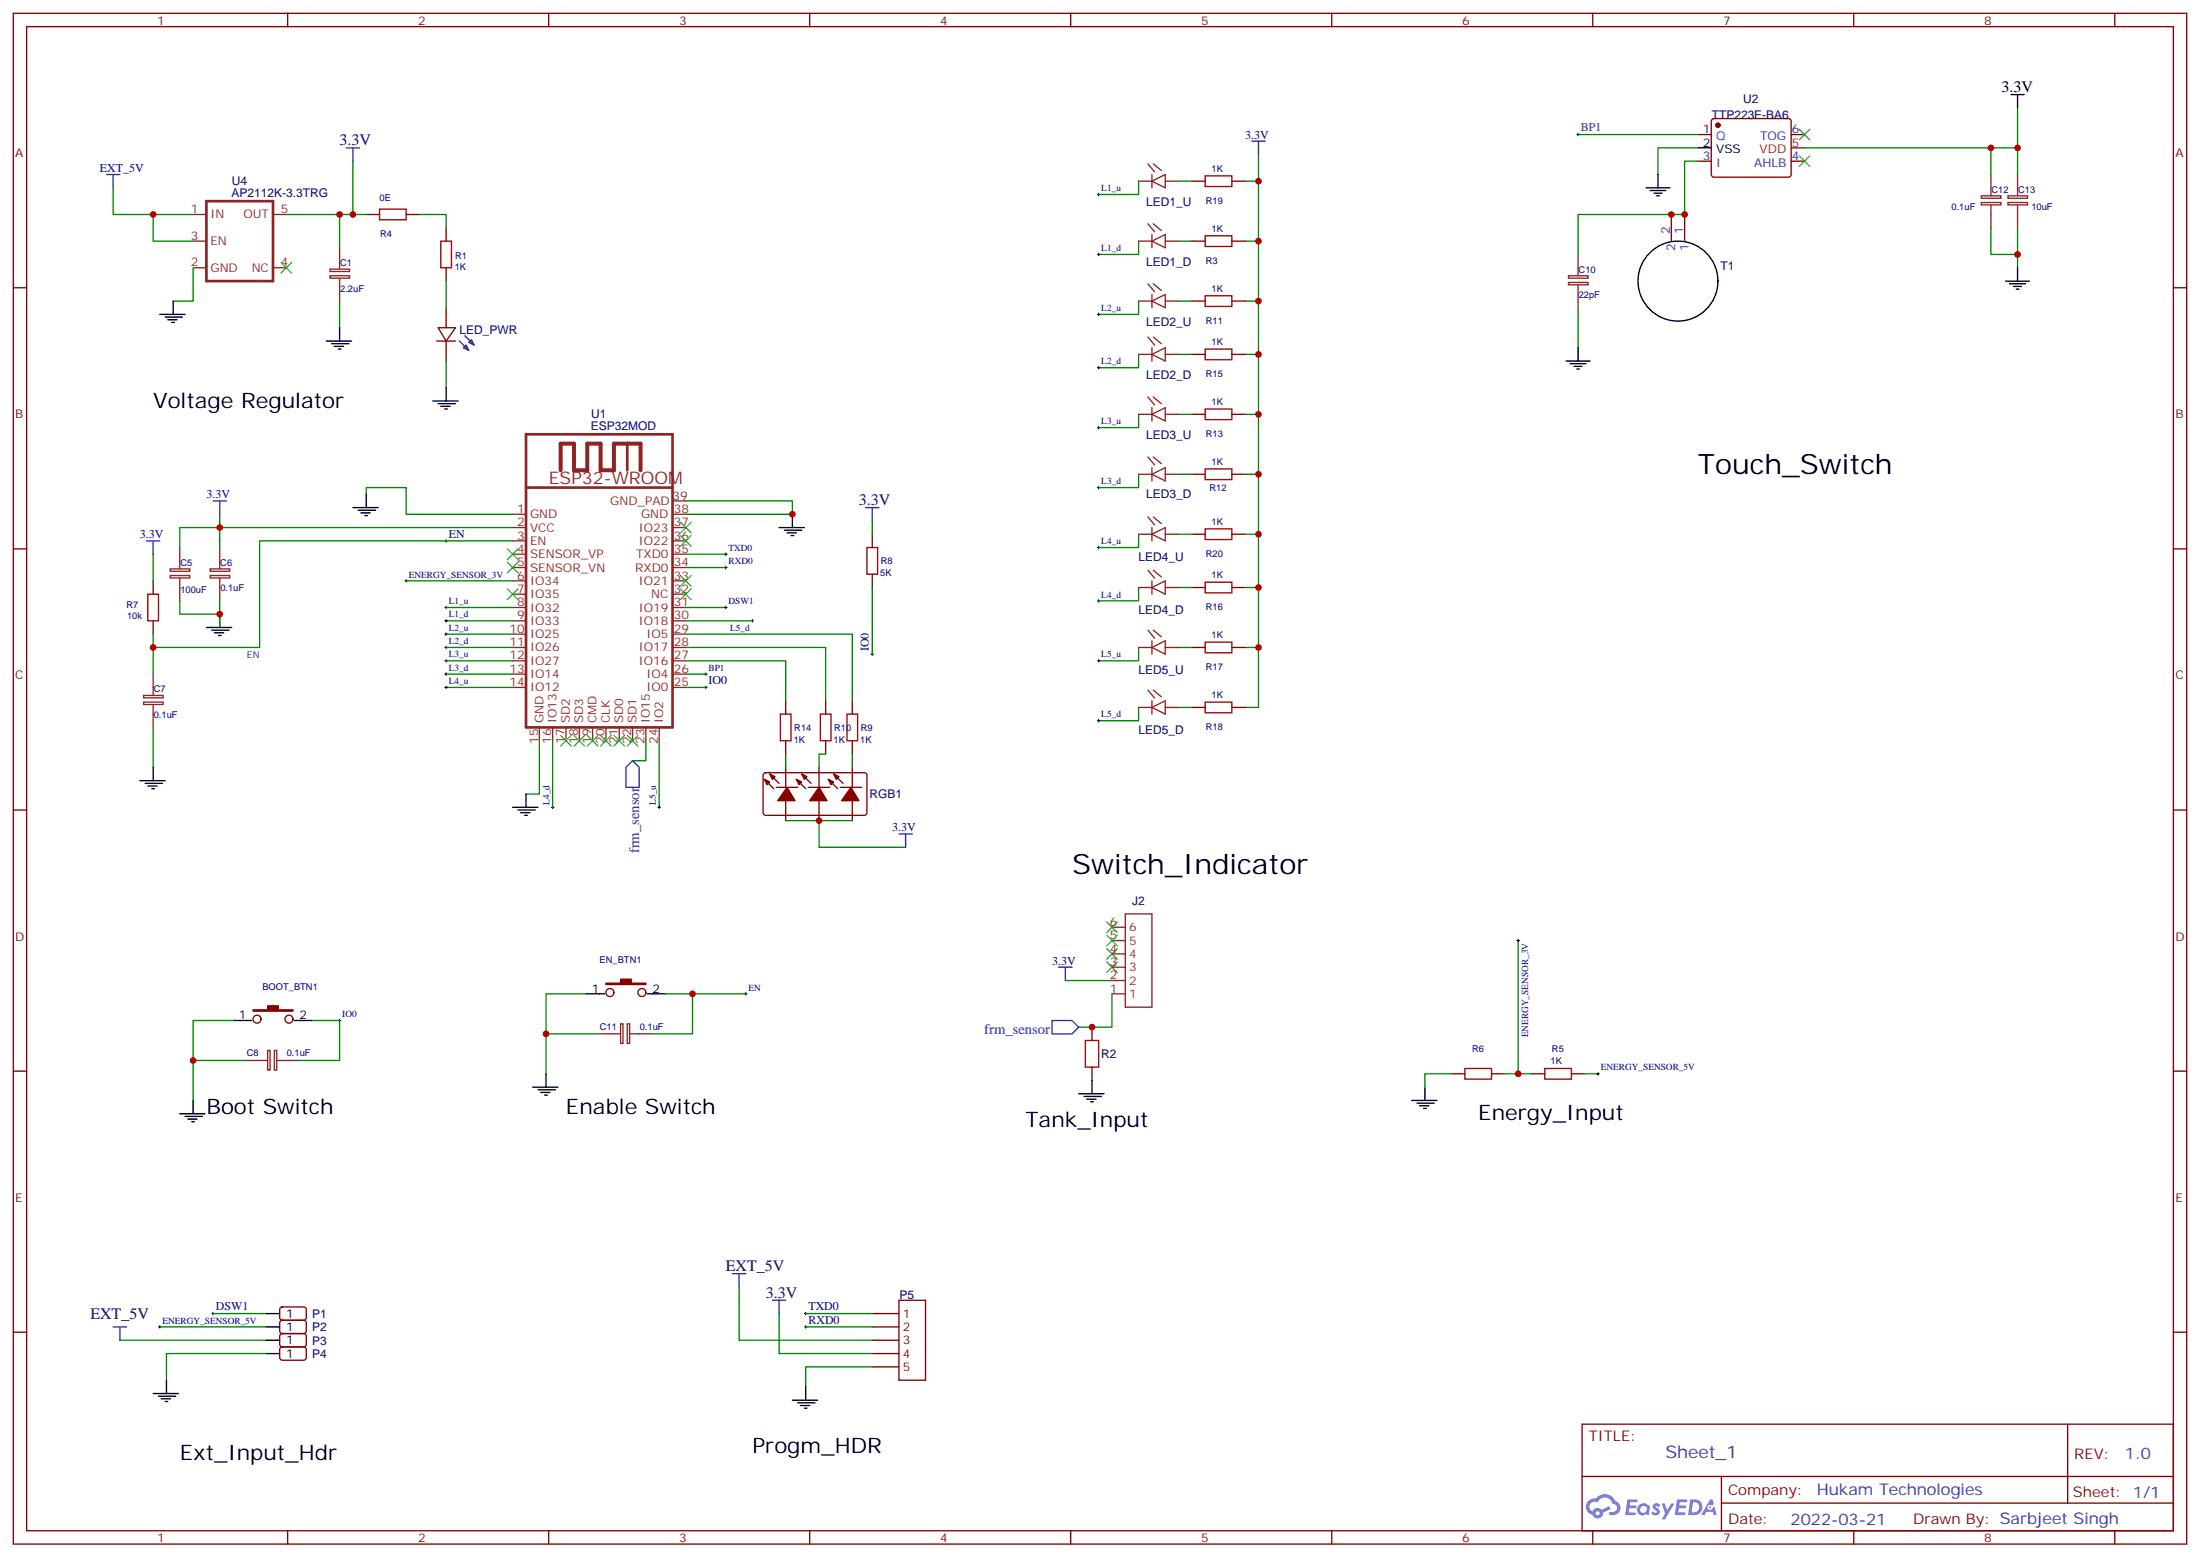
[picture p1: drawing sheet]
<svg xmlns="http://www.w3.org/2000/svg" width="583mm" height="413mm" viewBox="0 0 583 413" stroke-linecap="round" stroke-linejoin="round" font-family="sans-serif">
<g fill="none" stroke="#870000" stroke-width=".35">
<path d="M3.5 3.5h575.8v405.4h-575.8zM7.1 7.1h568.6v398.2h-568.6zM76.2 3.5v3.6M145.3 3.5v3.6M214.5 3.5v3.6M283.6 3.5v3.6M352.8 3.5v3.6M421.9 3.5v3.6M491.1 3.5v3.6M560.2 3.5v3.6M3.5 76.2h3.6M575.7 76.2h3.6"/>
<path d="M3.5 145.3h3.6M575.7 145.3h3.6M3.5 214.5h3.6M575.7 214.5h3.6M3.5 283.6h3.6M575.7 283.6h3.6M3.5 352.8h3.6M575.7 352.8h3.6M419.1 377.1h156.6v28.2h-156.6zM547.7 377.1v20.9M419.1 391h156.5M456 398h119.6"/>
<path d="M456 391v14.1M76.2 405.3v3.6M145.3 405.3v3.6M214.5 405.3v3.6M283.6 405.3v3.6M352.8 405.3v3.6M421.9 405.3v3.6M491.1 405.3v3.6M560.2 405.3v3.6"/>
</g>
<g fill="#5487ff">
<path d="M438.1 398.3a1.22 1.22 0 0 1 1.7 .3l-.4 .5a.47 .47 0 0 0-.3-.4 .47 .47 0 0 0-.5 .2v.2a1.23 1.23 0 0 1 .8 1.9 1.44 1.44 0 0 1-2-.3l.5-.5 .7 .4a.29 .29 0 0 0 .3-.3 .29 .29 0 0 0-.2-.3 1.04 1.04 0 0 1-.6-1.7z"/>
<path d="M431.1 397h2.3l.4 .2-.2 .5-1.8 .1-.1 .8h1.5l.3 .4-.3 .4h-1.6l-.2 1.1h1.7l.2 .3-.2 .3-2.6 .1z"/>
<path d="M444.2 397.1h2.4l.3 .1-.1 .5-1.8 .1-.2 .8h1.6l.3 .4-.4 .4h-1.6l-.1 1.1h1.7l.2 .3-.2 .3-2.7 .1z"/>
<path d="M453 397.1h.7l.3 1.2-.6 .3a.69 .69 0 0 0-1 .3 .69 .69 0 0 0 .4 1 .69 .69 0 0 0 .9-.7l.5-.2 .6 2.2h-.8l-.3-.9h-1.7l-.5 .9h-.8z"/>
<path d="M440.2 398.1h.8l.6 1.9 1.1-1.9h.9l-2.6 4.2h-.8l.9-1.5z"/>
<path d="M447.8 397.1l-.6 4.1h1.3a2.11 2.11 0 0 0 2.5-2.1 2.11 2.11 0 0 0-2.5-2zM448.5 397.8a1.39 1.39 0 0 1 1.7 1.4 1.39 1.39 0 0 1-1.8 1.3h-.3z"/>
<path d="M434.1 398.7a1.54 1.54 0 0 0-.1 2.1 1.54 1.54 0 0 0 2.1 .2l.7 .2 .3-2.3-.2-.2-.4-.1a1.49 1.49 0 0 0-2.4 .1zM434.3 399.7a.95 .95 0 0 1 1.9 0 .95 .95 0 0 1-1.9 0z"/>
<path d="M420.8 397.4a2.18 2.18 0 0 0 1.1 3.7 1.44 1.44 0 0 0 1.6 1 1.44 1.44 0 0 0 1.2-1.5l2-1-.5-.8-1.9 1a1.47 1.47 0 0 0-2.4 .4 1.39 1.39 0 0 1-.7-1.9 1.39 1.39 0 0 1 2-.5 2.12 2.12 0 0 1 2.2-1.3 2.12 2.12 0 0 1 1.9 1.7 1.14 1.14 0 0 1 1 1.4 1.14 1.14 0 0 1-1.6 .8 .43 .43 0 0 0-.5 .3 .43 .43 0 0 0 .4 .5 1.98 1.98 0 0 0 2.5-1.2 1.98 1.98 0 0 0-1.2-2.5 2.98 2.98 0 0 0-5.1-.7l-1.1 .1zM422.7 400.7a.55 .55 0 0 1 1.1 0 .55 .55 0 0 1-1.1 0z"/>
<circle cx="453" cy="399.2" r=".26"/>
</g>
<path d="M388.1 282.9h7v2.8h-7zM409.2 282.9h7.1v2.8h-7.1z" fill="none" stroke="#a10000" stroke-width=".35"/>
<path d="M384.5 284.3h3.6M395.1 284.3h3.5M405.7 284.3h3.5M416.3 284.3h3.5" fill="none" stroke="#870000" stroke-width=".35"/>
<path d="M238.1 344.3h7.1v21.2h-7.1z" fill="#fff" stroke="#800000" stroke-width=".35"/>
<path d="M231.1 347.8h7M231.1 351.4h7M231.1 354.9h7M231.1 358.4h7M231.1 361.9h7" fill="none" stroke="#800000" stroke-width=".35"/>
<g fill="none" stroke="#8c2424" stroke-width=".35">
<path d="M51.2 56.8h3.5M72.3 56.8h3.5M301.6 48h3.6M304.1 43.4l1.8 2.1M304.1 59.3l1.8 2.1M305.2 48l3.5-1.8v3.5zM305.2 46.2v3.5M305.5 43.4l2.1 1.8M305.5 59.3l2.1 1.7M308.7 48h3.5M524.9 53.6h5.1v.7h-5.1zM524.9 51.9h5.1v.6h-5.1z"/>
<path d="M527.4 46.2v5.7M527.4 54.3v6M531.9 53.6h5.2v.7h-5.2zM531.9 51.9h5.2v.6h-5.2zM534.5 46.2v5.7M534.5 54.3v6M51.2 70.9h3.5M51.2 63.9h3.5M72.3 70.9h3.5M87.4 73h5.2v.7h-5.2zM87.4 71.3h5.2v.6h-5.2zM90 65.6v5.7"/>
<path d="M90 73.7v6M301.6 63.9h3.6M301.6 79.7h3.6M304.1 75.1l1.8 2.2M305.2 62.1v3.5M305.2 78v3.5M305.2 63.9l3.5-1.8v3.5zM305.2 79.7l3.5-1.7v3.5zM305.5 75.1l2.1 1.8M308.7 63.9h3.5M308.7 79.7h3.5M415.5 74.8h5.2v.6h-5.2z"/>
<path d="M415.5 73h5.2v.7h-5.2zM418 67.4v5.6M418 75.5v6M301.6 93.8h3.6M304.1 89.3l1.8 2.1M305.2 92.1v3.5M305.2 93.8l3.5-1.7v3.5zM305.5 89.3l2.1 1.7M308.7 93.8h3.5M301.6 109.7h3.6M304.1 105.1l1.8 2.1M305.2 107.9v3.6"/>
<path d="M305.2 109.7l3.5-1.8v3.6zM305.5 105.1l2.1 1.8M308.7 109.7h3.5M135.8 139.7h3.5M135.8 136.2h3.5M178.2 139.7h3.5M178.2 136.2h3.5M178.2 132.6h3.5M301.6 125.6h3.6M304.1 121l1.8 2.1M304.1 136.9l1.8 2.1M305.2 123.8v3.6"/>
<path d="M305.2 139.7v3.5M305.2 125.6l3.5-1.8v3.6zM305.5 121l2.1 1.8M305.5 136.9l2.1 1.7M308.7 125.6h3.5M45.1 152.4h5.2v.6h-5.2zM45.1 150.6h5.2v.7h-5.2zM47.6 145v5.6M47.6 153.1v6M55.7 152.4h5.2v.6h-5.2zM55.7 150.6h5.2v.7h-5.2zM58.2 145v5.6"/>
<path d="M58.2 153.1v6M135.8 157.3h3.5M135.8 153.8h3.5M135.8 150.3h3.5M135.8 146.8h3.5M135.8 143.2h3.5M178.2 157.3h3.5M178.2 153.8h3.5M178.2 150.3h3.5M178.2 146.8h3.5M178.2 143.2h3.5M301.6 141.5h3.6"/>
<path d="M301.6 155.6h3.6M304.1 151l1.8 2.1M305.2 153.8v3.5M305.2 141.5l3.5-1.8v3.5zM305.2 155.6l3.5-1.8v3.5zM305.5 151l2.1 1.8M308.7 141.5h3.5M308.7 155.6h3.5M40.6 178.5v5.6M135.8 178.5h3.5M135.8 175h3.5M135.8 171.4h3.5"/>
<path d="M135.8 167.9h3.5M135.8 164.4h3.5M135.8 160.9h3.5M178.2 178.5h3.5M178.2 175h3.5M178.2 171.4h3.5M178.2 167.9h3.5M178.2 164.4h3.5M178.2 160.9h3.5M301.6 171.4h3.6M304.1 166.9l1.8 2.1M305.2 169.7v3.5"/>
<path d="M305.2 171.4l3.5-1.7v3.5zM305.5 166.9l2.1 1.7M308.7 171.4h3.5M38 185.9h5.2v.6h-5.2zM38 184.1h5.2v.7h-5.2zM40.6 186.6v6M135.8 182h3.5M142.9 192.6v3.5M146.4 192.6v3.5M149.9 192.6v3.5M153.5 192.6v3.5M157 192.6v3.5"/>
<path d="M160.5 192.6v3.5M164 192.6v3.5M167.6 192.6v3.5M171.1 192.6v3.5M174.6 192.6v3.5M178.2 182h3.5M301.6 187.3h3.6M304.1 182.7l1.8 2.2M305.2 185.6v3.5M305.2 187.3l3.5-1.7v3.5zM305.5 182.7l2.1 1.8M308.7 187.3h3.5"/>
<path d="M294.6 249.1h3.5M294.6 252.6h3.5M294.6 256.1h3.5M294.6 259.6h3.5M294.6 245.5h3.5M298.1 242h7.1v24.7h-7.1zM70.9 278.2h.6v5.2h-.6zM72.7 278.2h.6v5.2h-.6zM158.7 273.8h5.7M164.4 271.1h.6v5.2h-.6zM166.2 271.1h.6v5.2h-.6zM166.9 273.8h6"/>
<path d="M294.6 263.2h3.5M65.3 280.8h5.6M73.4 280.8h6"/>
</g>
<path d="M54.7 53.3h17.6v21.1h-17.6zM139.3 115h38.9v77.6h-38.9zM166.2 117.5v7M139.3 129.1h38.9" fill="none" stroke="#8c2424" stroke-width=".71"/>
<path d="M148.5 124.5v-7h3.5v7h3.6v-7h3.5v7h3.5v-7h7.1v7" fill="none" stroke="#8c2424" stroke-width="1.1"/>
<g fill="none" stroke="#a10000" stroke-width=".35">
<path d="M100.5 55.4h7.1v2.8h-7.1zM319.3 46.6h7v2.8h-7zM116.8 63.9h2.8v7h-2.8zM319.3 62.4h7v2.9h-7zM319.3 78.3h7v2.8h-7zM319.3 92.4h7v2.8h-7zM319.3 108.3h7v2.8h-7zM319.3 124.2h7v2.8h-7zM39.2 157.3h2.8v7.1h-2.8zM229.7 145h2.8v7h-2.8zM319.3 154.2h7v2.8h-7zM319.3 140.1h7v2.8h-7z"/>
<path d="M319.3 170h7v2.9h-7zM206.7 189.1h2.8v7h-2.8zM217.3 189.1h2.8v7h-2.8zM224.4 189.1h2.8v7h-2.8zM319.3 185.9h7v2.8h-7zM287.5 275.5h3.5v7.1h-3.5z"/>
</g>
<g fill="none" stroke="#870000" stroke-width=".35">
<path d="M449.8 35.6h3.5M453.6 31.6l.4-.2h19.8a.71 .71 0 0 1 .7 .7v14.1l-.2 .5-.5 .2h-19.8l-.5-.2-.2-.5v-14.1zM474.5 35.6h3.5M97 56.8h3.5M107.6 56.8h3.5M315.7 48h3.6M326.3 48h3.5M442.7 56.8v7.1M446.3 56.8v7.1M449.8 42.7h3.5M474.5 42.7h3.5M118.2 60.3v3.6"/>
<path d="M118.2 70.9v3.5M315.7 63.9h3.6M315.7 79.7h3.6M326.3 63.9h3.5M326.3 79.7h3.5M115.7 90.3h4.9M116.1 86.8h4.5l-2.4 3.5zM118.2 81.5v5.3M118.2 90.3v5.3M315.7 93.8h3.6M326.3 93.8h3.5M315.7 109.7h3.6"/>
<path d="M326.3 109.7h3.5M315.7 125.6h3.6M326.3 125.6h3.5M40.6 153.8v3.5M231.1 141.5v3.5M231.1 152v3.6M315.7 155.6h3.6M315.7 141.5h3.6M326.3 155.6h3.5M326.3 141.5h3.5M40.6 164.4v3.5M315.7 171.4h3.6"/>
<path d="M326.3 171.4h3.5M208.1 185.6v3.5M208.1 196.1v3.6M218.7 185.6v3.5M218.7 196.1v3.6M225.8 185.6v3.5M225.8 196.1v3.6M315.7 187.3h3.6M326.3 187.3h3.5M202.4 204.8l.4-.2h26.2a.71 .71 0 0 1 .7 .7v9.9l-.5 .6-26.4 .1-.5-.2-.2-.5v-9.9zM202.5 206.4l2.5 2.4M203.9 205l2.5 2.4"/>
<path d="M205.7 208.5h5.6M208.1 203.2v5.3M208.1 212v5.3M211 206.4l2.4 2.4M212.4 205l2.4 2.4M214.1 208.5h5.7M217 203.2v5.3M217 212v5.3M219.4 206.4l2.5 2.4M220.8 205l2.5 2.4M222.6 208.5h5.6M225.8 203.2v5.3"/>
<path d="M225.8 212v5.3M289.3 272v3.5M289.3 282.6v3.5M74.3 346.3l.5-.2h5.6a.71 .71 0 0 1 .7 .7v2.1l-.4 .6-5.9 .1-.5-.2-.2-.5v-2.1zM74.3 349.8l.5-.2h5.6a.71 .71 0 0 1 .7 .7v2.1l-.4 .7h-5.9l-.5-.2-.2-.5v-2.1zM74.3 356.9l.5-.2h5.6a.71 .71 0 0 1 .7 .7v2.1l-.4 .6-5.9 .1-.5-.2-.2-.5v-2.1zM74.3 353.3l.5-.2h5.6a.71 .71 0 0 1 .7 .7v2.2l-.4 .6-5.9 .1-.5-.3-.2-.4v-2.2z"/>
<circle cx="68.1" cy="269.9" r="1.06"/>
<circle cx="76.6" cy="269.9" r="1.06"/>
<circle cx="161.6" cy="262.8" r="1.06"/>
<circle cx="170" cy="262.8" r="1.06"/>
</g>
<g fill="none" stroke="#000" stroke-width=".35">
<path d="M449.8 39.2h3.5M532.7 25h3.5M534.5 25v3.6M436 49.7h6.4M437.1 50.4h4.2M438.1 51.2h2.2M438.9 51.9h.7M439.2 46.2v3.5M45.9 79.7v3.6M531.3 74.4h6.3M532.3 75.1h4.3M533.4 75.8h2.1"/>
<path d="M534.1 76.6h.7M534.5 70.9v3.5M42.3 83.3h6.7M43.7 84h4.6M44.4 84.7h2.5M45.5 85.4h.7M86.4 90.3h6.7M87.8 91h4.6M88.5 91.7h2.5M89.6 92.4h.7M90 86.8v3.5M414.9 95.6h6.3"/>
<path d="M415.9 96.3h4.3M417 97h2.1M417.7 97.7h.7M418 92.1v3.5M114.7 106.2h6.7M116.1 106.9h4.5M116.8 107.6h2.4M117.8 108.3h.7M118.2 102.7v3.5M93.5 134.4h6.7M94.9 135.1h4.6M95.6 135.8h2.5"/>
<path d="M96.7 136.5h.7M97 130.9v3.5M206.4 139.7h6.7M209.9 136.2v3.5M207.8 140.4h4.6M208.5 141.1h2.5M209.5 141.8h.8M54.7 166.2h6.7M56.1 166.9h4.6M56.8 167.6h2.5M57.9 168.3h.7M58.2 162.6v3.6"/>
<path d="M37 206.7h6.7M38.5 207.4h4.5M39.2 208.1h2.4M40.2 208.8h.7M40.6 203.2v3.5M135.8 213.8h6.7M137.2 214.5h4.6M137.9 215.2h2.5M139 215.9h.7M139.3 210.3v3.5M61.7 270.2h5M78 270.2h4.9"/>
<path d="M155.2 263.2h5M171.4 263.2h5M47.6 294.9h6.7M49 295.6h4.6M49.7 296.3h2.5M50.8 297h.7M51.2 291.4v3.5M141.1 287.9h6.7M142.5 288.6h4.6M143.2 289.3h2.5M144.3 290h.7M144.6 284.3v3.6"/>
<path d="M285.8 289.6h6.7M287.2 290.3h4.5M287.9 291h2.4M288.9 291.7h.7M289.3 286.1v3.5M373.9 291.4h6.7M375.4 292.1h4.5M376.1 292.8h2.4M377.1 293.5h.7M377.5 287.9v3.5M70.6 347.8h3.5M70.6 351.4h3.5"/>
<path d="M70.6 358.4h3.5M70.6 354.9h3.5M40.6 369h6.7M42 369.7h4.6M42.7 370.4h2.5M43.7 371.1h.7M44.1 365.5v3.5M209.9 370.8h6.7M211.3 371.5h4.6M212 372.2h2.5M213.1 372.9h.7M213.4 367.2v3.6"/>
<circle cx="444.5" cy="74.4" r="10.6"/>
</g>
<g fill="#870000" stroke="#870000" stroke-width=".35">
<path d="M160.5 260.3h3.9v-1h2.8v1h3.9v.4h-10.6z"/>
<path d="M67 267.4h3.9v-1.1h2.8v1.1h3.9v.4h-10.6z"/>
<path d="M220.8 205l1.4 .7-.7 .7z"/>
<path d="M219.4 206.4l1.4 .7-.7 .7z"/>
<path d="M225.4 208.5l2.1 3.5h-4.5z"/>
<path d="M212.4 205l1.4 .7-.7 .7z"/>
<path d="M211 206.4l1.4 .7-.7 .7z"/>
<path d="M217 208.5l2.1 3.5h-4.6z"/>
<path d="M203.9 205l1.4 .7-.7 .7z"/>
<path d="M202.5 206.4l1.4 .7-.7 .7z"/>
<path d="M208.5 208.5l2.1 3.5h-4.6z"/>
<circle cx="455.1" cy="33.2" r=".53"/>
</g>
<g fill="none" stroke="#00f" stroke-width=".35">
<path d="M91.7 39.2h3.5M93.5 39.2v3.5M331.6 37.4h3.5M333.4 37.4v3.5M28.2 46.2h3.5M30 46.2v3.5M121.7 90.3l2.5 2.5M122.8 92.1l.7-.7 .7 1.4zM123.1 88.9l2.5 2.5M124.2 90.7l.7-.7 .7 1.4zM56.4 132.6h3.6M58.2 132.6v3.6"/>
<path d="M229.3 134.4h3.5M231.1 134.4v3.5M38.8 143.2h3.5M40.6 143.2v3.6M167.6 201.4l1.7 1.8v5.3h-3.5v-5.3zM238.1 220.8h3.6M239.9 220.8v3.6M280.5 256.1h3.5M282.2 256.1v3.5M278.7 270.2h5.3l1.8 1.8-1.8 1.8h-5.3zM194 337.3h3.6M195.8 337.3v3.5"/>
<path d="M30 351.4h3.5M31.7 351.4v3.5M204.6 344.3h3.5M206.4 344.3v3.5"/>
</g>
<g fill="none" stroke="#008700" stroke-width=".35">
<path d="M418 35.6h31.8M449.8 39.2h-10.6v7M527.4 39.2v7M534.5 28.6v10.6h-56.5M534.5 39.2v7M30 49.7v7.1h21.2M40.6 56.8v7.1h10.6M75.8 56.8h21.2M90 56.8v8.8M93.5 42.7v14.1M111.1 56.8h7.1v3.5M301.6 48v3.5h-10.6"/>
<path d="M312.2 48h3.5M333.4 40.9v7.1h-3.6M333.4 48v15.9h-3.6M449.8 42.7h-3.5v14.1h-28.3v10.6M51.2 70.9v8.8h-5.3M90 79.7v7.1M118.2 74.4v7.1M301.6 63.9v3.5h-10.6M301.6 79.7v3.6h-10.6M312.2 63.9h3.5M312.2 79.7h3.5M333.4 63.9v15.8h-3.6"/>
<path d="M333.4 79.7v14.1h-3.6M527.4 60.3v7.1h7.1M534.5 60.3v10.6M118.2 95.6v7.1M301.6 93.8v3.6h-10.6M312.2 93.8h3.5M333.4 93.8v15.9h-3.6M418 81.5v10.6M301.6 109.7v3.5h-10.6M312.2 109.7h3.5M333.4 109.7v15.9h-3.6M58.2 136.2v3.5h77.6"/>
<path d="M97 130.9v-1.8h10.6v7.1h28.2M181.7 132.6h28.2v3.6h-28.2M231.1 137.9v3.6M301.6 125.6v3.5h-10.6M312.2 125.6h3.5M333.4 125.6v15.9h-3.6M40.6 146.8v7M47.6 145v-5.3h10.6v5.3M47.6 159.1v3.5h10.6M58.2 159.1v7.1M107.6 153.8h28.2M135.8 143.2h-67v28.2h-28.2v-3.5"/>
<path d="M181.7 150.3h10.6M181.7 146.8h10.6M231.1 155.6v17.6M301.6 155.6v3.5h-10.6M301.6 141.5v3.5h-10.6M312.2 155.6h3.5M312.2 141.5h3.5M333.4 141.5v14.1h-3.6M333.4 155.6v15.8h-3.6M40.6 171.4v7.1M118.2 178.5h17.6M118.2 175h17.6"/>
<path d="M118.2 171.4h17.6M118.2 164.4h17.6M118.2 160.9h17.6M118.2 167.9h17.6M181.7 175h26.4v10.6M181.7 171.4h37v14.2M181.7 167.9h44.1v17.7M181.7 178.5h5.3M181.7 164.4h17.6M181.7 160.9h10.6M301.6 171.4v3.6h-10.6M312.2 171.4h3.5"/>
<path d="M333.4 171.4v15.9h-3.6M40.6 192.6v10.6M118.2 182h17.6M142.9 196.1v14.2h-3.6M146.4 196.1v17.7M171.1 196.1v5.3h-3.5M174.6 196.1v17.7M181.7 182h5.3M208.1 199.7v3.5M218.7 199.7h-1.7v3.5M225.8 199.7v3.5M301.6 187.3v3.6h-10.6"/>
<path d="M312.2 187.3h3.5M208.1 217.3h17.7M217 217.3v7.1h22.9M282.2 259.6h12.4M402.2 249.1v35.2M61.7 270.2h-10.5v21.2M82.9 270.2h7.1v10.6h-10.6M144.6 273.8h14.1M155.2 263.2h-10.6v21.1M176.4 263.2h21.2M183.4 263.2v10.6h-10.5M294.6 263.2v8.8h-8.8"/>
<path d="M51.2 280.8h14.1M384.5 284.3h-7v3.6M398.6 284.3h7.1M419.8 284.3h3.5M31.7 354.9h38.9M42.3 351.4h28.3M56.4 347.8h14.2M70.6 358.4h-26.5v7.1M195.8 340.8v14.1h35.3M206.4 347.8v10.6h24.7M213.4 351.4h17.7M213.4 347.8h17.7"/>
<path d="M231.1 361.9h-17.7v5.3"/>
</g>
<g fill="none" stroke="#3c3" stroke-width=".35">
<path d="M476.6 34.2l2.8 2.8M479.4 34.2l-2.8 2.8M476.6 41.3l2.8 2.8M479.4 41.3l-2.8 2.8M74.4 69.5l2.9 2.8M77.3 69.5l-2.9 2.8M180.3 138.3l2.8 2.8M183.1 138.3l-2.8 2.8M134.4 148.9l2.8 2.8M134.4 145.3l2.8 2.9M134.4 155.9l2.8 2.8M137.2 148.9l-2.8 2.8"/>
<path d="M137.2 145.3l-2.8 2.9M137.2 155.9l-2.8 2.8M180.3 152.4l2.8 2.8M180.3 155.9l2.8 2.8M180.3 141.8l2.8 2.8M183.1 152.4l-2.8 2.8M183.1 155.9l-2.8 2.8M183.1 141.8l-2.8 2.8M148.5 194.7l2.8 2.9M151.3 194.7l-2.8 2.9M152 194.7l2.9 2.9M154.9 194.7l-2.9 2.9"/>
<path d="M155.6 194.7l2.8 2.9M158.4 194.7l-2.8 2.9M159.1 194.7l2.8 2.9M161.9 194.7l-2.8 2.9M162.6 194.7l2.9 2.9M165.5 194.7l-2.9 2.9M166.2 194.7l2.8 2.9M169 194.7l-2.8 2.9M293.2 251.2l2.8 2.8M293.2 254.7l2.8 2.8M293.2 244.1l2.8 2.8M293.2 247.6l2.8 2.9"/>
<path d="M296 251.2l-2.8 2.8M296 254.7l-2.8 2.8M296 244.1l-2.8 2.8M296 247.6l-2.8 2.9"/>
</g>
<g fill="none" stroke="#000" stroke-width=".26">
<path d="M417.7 35.6h.7M418 35.3v.7M290.7 51.5h.7M291 51.2v.7M290.7 67.4h.7M291 67v.7M290.7 83.3h.7M290.7 97.4h.7M291 82.9v.7M291 97v.7M290.7 113.2h.7M291 112.9v.7"/>
<path d="M290.7 129.1h.7M291 128.8v.7M107.2 153.8h.7M107.6 153.5v.7M117.8 143.2h.7M118.2 142.9v.7M191.9 150.3h.7M191.9 146.8h.7M192.3 146.4v.7M192.3 149.9v.7M290.7 159.1h.7M290.7 145h.7"/>
<path d="M291 144.6v.7M291 158.7v.8M117.8 178.5h.7M117.8 175h.7M117.8 171.4h.7M117.8 164.4h.7M117.8 160.9h.7M117.8 167.9h.7M118.2 160.5v.7M118.2 164v.7M118.2 167.6v.7M118.2 171.1v.7"/>
<path d="M118.2 174.6v.7M118.2 178.2v.7M186.6 178.5h.7M187 178.2v.7M191.9 160.9h.7M192.3 160.5v.7M199 164.4h.7M199.3 164v.7M230.7 173.2h.7M231.1 172.9v.7M290.7 175h.7M291 174.6v.7"/>
<path d="M117.8 182h.7M118.2 181.7v.7M186.6 182h.7M187 181.7v.7M290.7 190.9h.7M291 190.5v.7M146 213.8h.8M146.4 213.4v.7M174.3 213.8h.7M174.6 213.4v.7M401.8 249.1h.7M402.2 248.7v.7"/>
<path d="M89.6 270.2h.7M90 269.9v.7M197.2 263.2h.7M197.6 262.8v.7M423 284.3h.7M423.3 284v.7M42 351.4h.7M42.3 351v.7M56.1 347.8h.7M56.4 347.5v.7M213.1 351.4h.7M213.1 347.8h.7"/>
<path d="M213.4 347.5v.7M213.4 351v.7"/>
</g>
<path d="M474.5 39.2h3.5" fill="none" stroke="#f00" stroke-width=".35"/>
<g fill="#c00">
<circle cx="217" cy="217.3" r=".88"/>
<circle cx="144.6" cy="273.8" r=".88"/>
<circle cx="183.4" cy="263.2" r=".88"/>
<circle cx="58.2" cy="162.6" r=".88"/>
<circle cx="58.2" cy="139.7" r=".88"/>
<circle cx="90" cy="56.8" r=".88"/>
<circle cx="93.5" cy="56.8" r=".88"/>
<circle cx="40.6" cy="171.4" r=".88"/>
<circle cx="51.2" cy="280.8" r=".88"/>
<circle cx="209.9" cy="136.2" r=".88"/>
<circle cx="40.6" cy="56.8" r=".88"/>
<circle cx="402.2" cy="284.3" r=".88"/>
<circle cx="527.4" cy="39.2" r=".88"/>
<circle cx="534.5" cy="67.4" r=".88"/>
<circle cx="534.5" cy="39.2" r=".88"/>
<circle cx="333.4" cy="48" r=".88"/>
<circle cx="333.4" cy="63.9" r=".88"/>
<circle cx="333.4" cy="109.7" r=".88"/>
<circle cx="333.4" cy="93.8" r=".88"/>
<circle cx="333.4" cy="79.7" r=".88"/>
<circle cx="333.4" cy="141.5" r=".88"/>
<circle cx="333.4" cy="155.6" r=".88"/>
<circle cx="333.4" cy="171.4" r=".88"/>
<circle cx="333.4" cy="125.6" r=".88"/>
<circle cx="289.3" cy="272" r=".88"/>
<circle cx="446.3" cy="56.8" r=".88"/>
<circle cx="442.7" cy="56.8" r=".88"/>
</g>
<g font-size="7.4">
<text x="449.8" y="125.6">Touch_Switch</text>
<text x="284" y="231.4">Switch_Indicator</text>
</g>
<g font-size="5.6">
<text x="40.6" y="107.9">Voltage Regulator</text>
<text x="54.7" y="294.9">Boot Switch</text>
<text x="149.9" y="294.9">Enable Switch</text>
<text x="271.6" y="298.4">Tank_Input</text>
<text x="391.6" y="296.7">Energy_Input</text>
<text x="47.6" y="386.6">Ext_Input_Hdr</text>
<text x="199.3" y="384.9">Progm_HDR</text>
</g>
<text font-size="4.6" fill="#8d2323" x="145.3" y="128.1">ESP32-WROOM</text>
<text font-size="4.6" fill="#00f" x="441.2" y="386.1">Sheet_1</text>
<text font-size="4.2" x="530.2" y="24.3">3.3V</text>
<g font-size="4.2" fill="#000080">
<text x="90" y="38.5">3.3V</text>
<text x="227.5" y="133.7">3.3V</text>
<text x="192.3" y="336.5">EXT_5V</text>
<text x="202.8" y="343.6">3.3V</text>
<text x="23.9" y="349.2">EXT_5V</text>
</g>
<g font-size="4.2" fill="#00f">
<text x="562.9" y="386.4">1.0</text>
<text x="481.3" y="395.9">Hukam Technologies</text>
<text x="474.4" y="403.7">2022-03-21</text>
</g>
<g font-size="3.9" fill="#00f">
<text x="169.3" y="226" transform="rotate(-90 169.3 226)">frm_sensor</text>
<text x="260.7" y="273.8">frm_sensor</text>
</g>
<g font-size="3.9" fill="#800">
<text x="420.9" y="381.7">TITLE:</text>
<text x="549.5" y="386.4">REV:</text>
<text x="457.8" y="395.9">Company:</text>
<text x="549.1" y="396.5">Sheet: 1/1</text>
<text x="457.8" y="403.6">Date:</text>
<text x="506.8" y="403.7">Drawn By: Sarbjeet Singh</text>
</g>
<g font-size="3.2" fill="#800">
<text x="41.6" y="6.5">1</text>
<text x="110.8" y="6.5">2</text>
<text x="179.9" y="6.5">3</text>
<text x="249.1" y="6.5">4</text>
<text x="318.2" y="6.5">5</text>
<text x="387.3" y="6.5">6</text>
<text x="456.5" y="6.5">7</text>
<text x="525.6" y="6.5">8</text>
<text x="4.1" y="41.6">A</text>
<text x="576.3" y="41.6">A</text>
<text x="4.1" y="110.8">B</text>
<text x="576.3" y="110.8">B</text>
<text x="4.1" y="179.9">C</text>
<text x="576.3" y="179.9">C</text>
<text x="4.1" y="249.1">D</text>
<text x="576.3" y="249.1">D</text>
<text x="4.1" y="318.2">E</text>
<text x="576.3" y="318.2">E</text>
<text x="41.6" y="408.3">1</text>
<text x="110.8" y="408.3">2</text>
<text x="179.9" y="408.3">3</text>
<text x="249.1" y="408.3">4</text>
<text x="318.2" y="408.3">5</text>
<text x="387.3" y="408.3">6</text>
<text x="456.5" y="408.3">7</text>
<text x="525.6" y="408.3">8</text>
</g>
<g font-size="3.2" fill="#000080">
<text x="461.8" y="27.1">U2</text>
<text x="453.4" y="31.6">TTP223E-BA6</text>
<text x="329.8" y="36.7">3.3V</text>
<text x="26.5" y="45.5">EXT_5V</text>
<text x="61.3" y="52.2">AP2112K-3.3TRG</text>
<text x="61.4" y="49">U4</text>
<text x="303.6" y="54.4">LED1_U</text>
<text x="303.6" y="70.3">LED1_D</text>
<text x="455.8" y="71.5">T1</text>
<text x="121.7" y="88.5">LED_PWR</text>
<text x="303.6" y="86.2">LED2_U</text>
<text x="303.6" y="100.2">LED2_D</text>
<text x="156.5" y="113.9">ESP32MOD</text>
<text x="156.6" y="110.7">U1</text>
<text x="303.6" y="116.1">LED3_U</text>
<text x="54.7" y="131.9">3.3V</text>
<text x="303.6" y="132">LED3_D</text>
<text x="37" y="142.5">3.3V</text>
<text x="118.9" y="142.3">EN</text>
<text x="301.6" y="148.5">LED4_U</text>
<text x="301.6" y="162.6">LED4_D</text>
<text x="230.2" y="172.5" transform="rotate(-90 230.2 172.5)">IO0</text>
<text x="301.6" y="178.5">LED5_U</text>
<text x="187.7" y="181.1">IO0</text>
<text x="301.6" y="194.4">LED5_D</text>
<text x="230.4" y="211.4">RGB1</text>
<text x="236.4" y="220.1">3.3V</text>
<text x="299.9" y="239.6">J2</text>
<text x="278.7" y="255.4">3.3V</text>
<text x="291.7" y="280.2">R2</text>
<text x="57.1" y="347">DSW1</text>
<text x="214.1" y="347">TXD0</text>
<text x="238.3" y="343.9">P5</text>
<text x="82.7" y="349">P1</text>
<text x="82.7" y="352.5">P2</text>
<text x="214.1" y="350.5">RXD0</text>
<text x="82.7" y="359.6">P4</text>
<text x="82.7" y="356">P3</text>
</g>
<g font-size="3.2" fill="#00f">
<text x="418.7" y="34.7">BP1</text>
<text x="451.1" y="35.3">1</text>
<text x="474.7" y="35.3">6</text>
<text x="454.6" y="37">Q</text>
<text x="466.3" y="37">TOG</text>
<text x="451.1" y="42.3">3</text>
<text x="454.6" y="44.1">I</text>
<text x="464.7" y="44.1">AHLB</text>
<text x="474.7" y="42.3">4</text>
<text x="442.4" y="62.1" transform="rotate(-90 442.4 62.1)">2</text>
<text x="445.9" y="62.1" transform="rotate(-90 445.9 62.1)">1</text>
<text x="443.8" y="66.6" transform="rotate(-90 443.8 66.6)">2</text>
<text x="447.3" y="66.6" transform="rotate(-90 447.3 66.6)">1</text>
</g>
<g font-size="3.2">
<text x="451.1" y="38.8">2</text>
<text x="454.6" y="40.6">VSS</text>
<text x="156.7" y="262.8">1</text>
<text x="172.9" y="262.8">2</text>
<text x="63.2" y="269.9">1</text>
<text x="79.4" y="269.9">2</text>
<text x="75.8" y="348.9">1</text>
<text x="75.8" y="352.4">1</text>
<text x="75.8" y="359.5">1</text>
<text x="75.8" y="356">1</text>
</g>
<g font-size="3.2" fill="#f00">
<text x="466.1" y="40.6">VDD</text>
<text x="474.7" y="38.8">5</text>
</g>
<g font-size="3.2" fill="#8d2323">
<text x="50.5" y="56.4">1</text>
<text x="55.7" y="57.9">IN</text>
<text x="64.5" y="57.9">OUT</text>
<text x="74.4" y="56.4">5</text>
<text x="50.5" y="63.5">3</text>
<text x="55.7" y="64.9">EN</text>
<text x="50.5" y="70.6">2</text>
<text x="55.7" y="72">GND</text>
<text x="66.7" y="72">NC</text>
<text x="74.4" y="70.6">4</text>
<text x="137" y="135.8">1</text>
<text x="140.4" y="137.2">GND</text>
<text x="161.6" y="133.7">GND_PAD</text>
<text x="169.8" y="137.2">GND</text>
<text x="178.2" y="132.3">39</text>
<text x="178.5" y="135.8">38</text>
<text x="137" y="142.9">3</text>
<text x="137" y="139.3">2</text>
<text x="140.4" y="140.8">VCC</text>
<text x="169.2" y="140.8">IO23</text>
<text x="178.5" y="142.9">36</text>
<text x="178.5" y="139.3">37</text>
<text x="137" y="149.9">5</text>
<text x="137" y="146.4">4</text>
<text x="140.4" y="147.8">SENSOR_VP</text>
<text x="140.4" y="144.3">EN</text>
<text x="168.5" y="147.8">TXD0</text>
<text x="169.2" y="144.3">IO22</text>
<text x="178.5" y="149.9">34</text>
<text x="178.5" y="146.4">35</text>
<text x="137" y="153.5">6</text>
<text x="140.4" y="154.9">IO34</text>
<text x="140.4" y="151.3">SENSOR_VN</text>
<text x="168.3" y="151.3">RXD0</text>
<text x="169.2" y="154.9">IO21</text>
<text x="178.5" y="153.5">33</text>
<text x="137" y="160.5">8</text>
<text x="137" y="157">7</text>
<text x="140.4" y="161.9">IO32</text>
<text x="140.4" y="158.4">IO35</text>
<text x="169.2" y="161.9">IO19</text>
<text x="172.5" y="158.4">NC</text>
<text x="178.5" y="160.5">31</text>
<text x="178.5" y="157">32</text>
<text x="135" y="167.6">10</text>
<text x="137" y="164">9</text>
<text x="140.4" y="165.5">IO33</text>
<text x="169.2" y="165.5">IO18</text>
<text x="178.5" y="167.6">29</text>
<text x="178.5" y="164">30</text>
<text x="135" y="171.1">11</text>
<text x="140.4" y="172.5">IO26</text>
<text x="140.4" y="169">IO25</text>
<text x="169.2" y="172.5">IO17</text>
<text x="171.2" y="169">IO5</text>
<text x="178.5" y="171.1">28</text>
<text x="135" y="178.2">13</text>
<text x="135" y="174.6">12</text>
<text x="140.4" y="179.6">IO14</text>
<text x="140.4" y="176">IO27</text>
<text x="169.2" y="176">IO16</text>
<text x="171.2" y="179.6">IO4</text>
<text x="178.5" y="178.2">26</text>
<text x="178.5" y="174.6">27</text>
<text x="135" y="181.7">14</text>
<text x="140.4" y="183.1">IO12</text>
<text x="171.2" y="183.1">IO0</text>
<text x="178.5" y="181.7">25</text>
<text x="143.9" y="191.6" transform="rotate(-90 143.9 191.6)">GND</text>
<text x="147.5" y="191.6" transform="rotate(-90 147.5 191.6)">IO13</text>
<text x="151" y="191.6" transform="rotate(-90 151 191.6)">SD2</text>
<text x="154.5" y="191.6" transform="rotate(-90 154.5 191.6)">SD3</text>
<text x="158" y="191.6" transform="rotate(-90 158 191.6)">CMD</text>
<text x="161.6" y="191.6" transform="rotate(-90 161.6 191.6)">CLK</text>
<text x="165.1" y="191.6" transform="rotate(-90 165.1 191.6)">SD0</text>
<text x="168.6" y="191.6" transform="rotate(-90 168.6 191.6)">SD1</text>
<text x="172.2" y="191.6" transform="rotate(-90 172.2 191.6)">IO15</text>
<text x="175.7" y="191.6" transform="rotate(-90 175.7 191.6)">IO2</text>
<text x="142.5" y="197" transform="rotate(-90 142.5 197)">15</text>
<text x="146" y="197" transform="rotate(-90 146 197)">16</text>
<text x="149.6" y="197" transform="rotate(-90 149.6 197)">17</text>
<text x="153.1" y="197" transform="rotate(-90 153.1 197)">18</text>
<text x="156.6" y="197" transform="rotate(-90 156.6 197)">19</text>
<text x="160.2" y="197" transform="rotate(-90 160.2 197)">20</text>
<text x="163.7" y="197" transform="rotate(-90 163.7 197)">21</text>
<text x="167.2" y="197" transform="rotate(-90 167.2 197)">22</text>
<text x="170.7" y="197" transform="rotate(-90 170.7 197)">23</text>
<text x="174.3" y="197" transform="rotate(-90 174.3 197)">24</text>
<text x="294" y="245.2">6</text>
<text x="294" y="248.7">5</text>
<text x="299.2" y="250.1">5</text>
<text x="299.2" y="246.6">6</text>
<text x="294" y="252.2">4</text>
<text x="294" y="255.8">3</text>
<text x="299.2" y="253.6">4</text>
<text x="299.2" y="257.2">3</text>
<text x="294" y="259.3">2</text>
<text x="294" y="262.8">1</text>
<text x="299.2" y="260.7">2</text>
<text x="299.2" y="264.2">1</text>
</g>
<g font-size="3.2" fill="#800000">
<text x="239.2" y="348.9">1</text>
<text x="239.2" y="352.4">2</text>
<text x="239.2" y="356">3</text>
<text x="239.2" y="359.5">4</text>
<text x="239.2" y="363">5</text>
</g>
<g font-size="2.5" fill="#000080">
<text x="321" y="45.5">1K</text>
<text x="100.5" y="53.3">0E</text>
<text x="291.7" y="50.6">L1_u</text>
<text x="319.4" y="53.9">R19</text>
<text x="527.6" y="51.1">C12</text>
<text x="534.6" y="51.1">C13</text>
<text x="517" y="55.6">0.1uF</text>
<text x="538.1" y="55.6">10uF</text>
<text x="100.7" y="62.8">R4</text>
<text x="321" y="61.4">1K</text>
<text x="90.1" y="70.5">C1</text>
<text x="120.5" y="71.4">1K</text>
<text x="120.6" y="68.7">R1</text>
<text x="291.7" y="66.5">L1_d</text>
<text x="319.4" y="69.8">R3</text>
<text x="90.1" y="77.2">2.2uF</text>
<text x="321" y="77.3">1K</text>
<text x="418.2" y="72.2">C10</text>
<text x="291.7" y="82.4">L2_u</text>
<text x="418.2" y="79">22pF</text>
<text x="319.4" y="85.7">R11</text>
<text x="321" y="91.4">1K</text>
<text x="291.7" y="96.5">L2_d</text>
<text x="319.4" y="99.8">R15</text>
<text x="321" y="107.2">1K</text>
<text x="291.7" y="112.4">L3_u</text>
<text x="319.4" y="115.7">R13</text>
<text x="321" y="123.1">1K</text>
<text x="291.7" y="128.2">L3_d</text>
<text x="320.4" y="130">R12</text>
<text x="321" y="139">1K</text>
<text x="47.8" y="149.8">C5</text>
<text x="58.4" y="149.8">C6</text>
<text x="193" y="149.4">RXD0</text>
<text x="193" y="145.9">TXD0</text>
<text x="233.3" y="149.4">R8</text>
<text x="291.7" y="144.1">L4_u</text>
<text x="319.4" y="147.4">R20</text>
<text x="108.3" y="152.9">ENERGY_SENSOR_3V</text>
<text x="233.2" y="152.5">5K</text>
<text x="321" y="153.1">1K</text>
<text x="33.5" y="160.9">R7</text>
<text x="47.8" y="156.9">100uF</text>
<text x="58.4" y="156.6">0.1uF</text>
<text x="118.9" y="160">L1_u</text>
<text x="193" y="160">DSW1</text>
<text x="291.7" y="158.2">L4_d</text>
<text x="319.4" y="161.5">R16</text>
<text x="33.7" y="164">10k</text>
<text x="118.9" y="163.5">L1_d</text>
<text x="118.9" y="167">L2_u</text>
<text x="193.4" y="167">L5_d</text>
<text x="118.9" y="170.6">L2_d</text>
<text x="321" y="169">1K</text>
<text x="118.9" y="177.6">L3_d</text>
<text x="118.9" y="174.1">L3_u</text>
<text x="187.7" y="177.6">BP1</text>
<text x="291.7" y="174.1">L5_u</text>
<text x="319.4" y="177.4">R17</text>
<text x="40.7" y="183.4">C7</text>
<text x="118.9" y="181.2">L4_u</text>
<text x="321" y="184.9">1K</text>
<text x="40.7" y="190.1">0.1uF</text>
<text x="291.7" y="190">L5_d</text>
<text x="210.3" y="196.6">1K</text>
<text x="210.4" y="193.5">R14</text>
<text x="220.8" y="196.6">1K</text>
<text x="221" y="193.5">R10</text>
<text x="227.9" y="196.6">1K</text>
<text x="228.1" y="193.5">R9</text>
<text x="319.4" y="193.3">R18</text>
<text x="145.5" y="213.1" transform="rotate(-90 145.5 213.1)">L4_d</text>
<text x="173.7" y="213.1" transform="rotate(-90 173.7 213.1)">L5_u</text>
<text x="158.8" y="255">EN_BTN1</text>
<text x="69.5" y="262.2">BOOT_BTN1</text>
<text x="198.3" y="262.3">EN</text>
<text x="90.7" y="269.3">IO0</text>
<text x="158.9" y="272.7">C11</text>
<text x="169.5" y="272.7">0.1uF</text>
<text x="404.8" y="274.7" transform="rotate(-90 404.8 274.7)">ENERGY_SENSOR_3V</text>
<text x="65.4" y="279.7">C8</text>
<text x="76" y="279.7">0.1uF</text>
<text x="389.9" y="278.7">R6</text>
<text x="410.8" y="281.9">1K</text>
<text x="411.1" y="278.7">R5</text>
<text x="424" y="283.5">ENERGY_SENSOR_5V</text>
<text x="43" y="350.5">ENERGY_SENSOR_5V</text>
</g>
<text font-size="2.5" fill="#00f" x="65.4" y="174.2">EN</text>
</svg>
